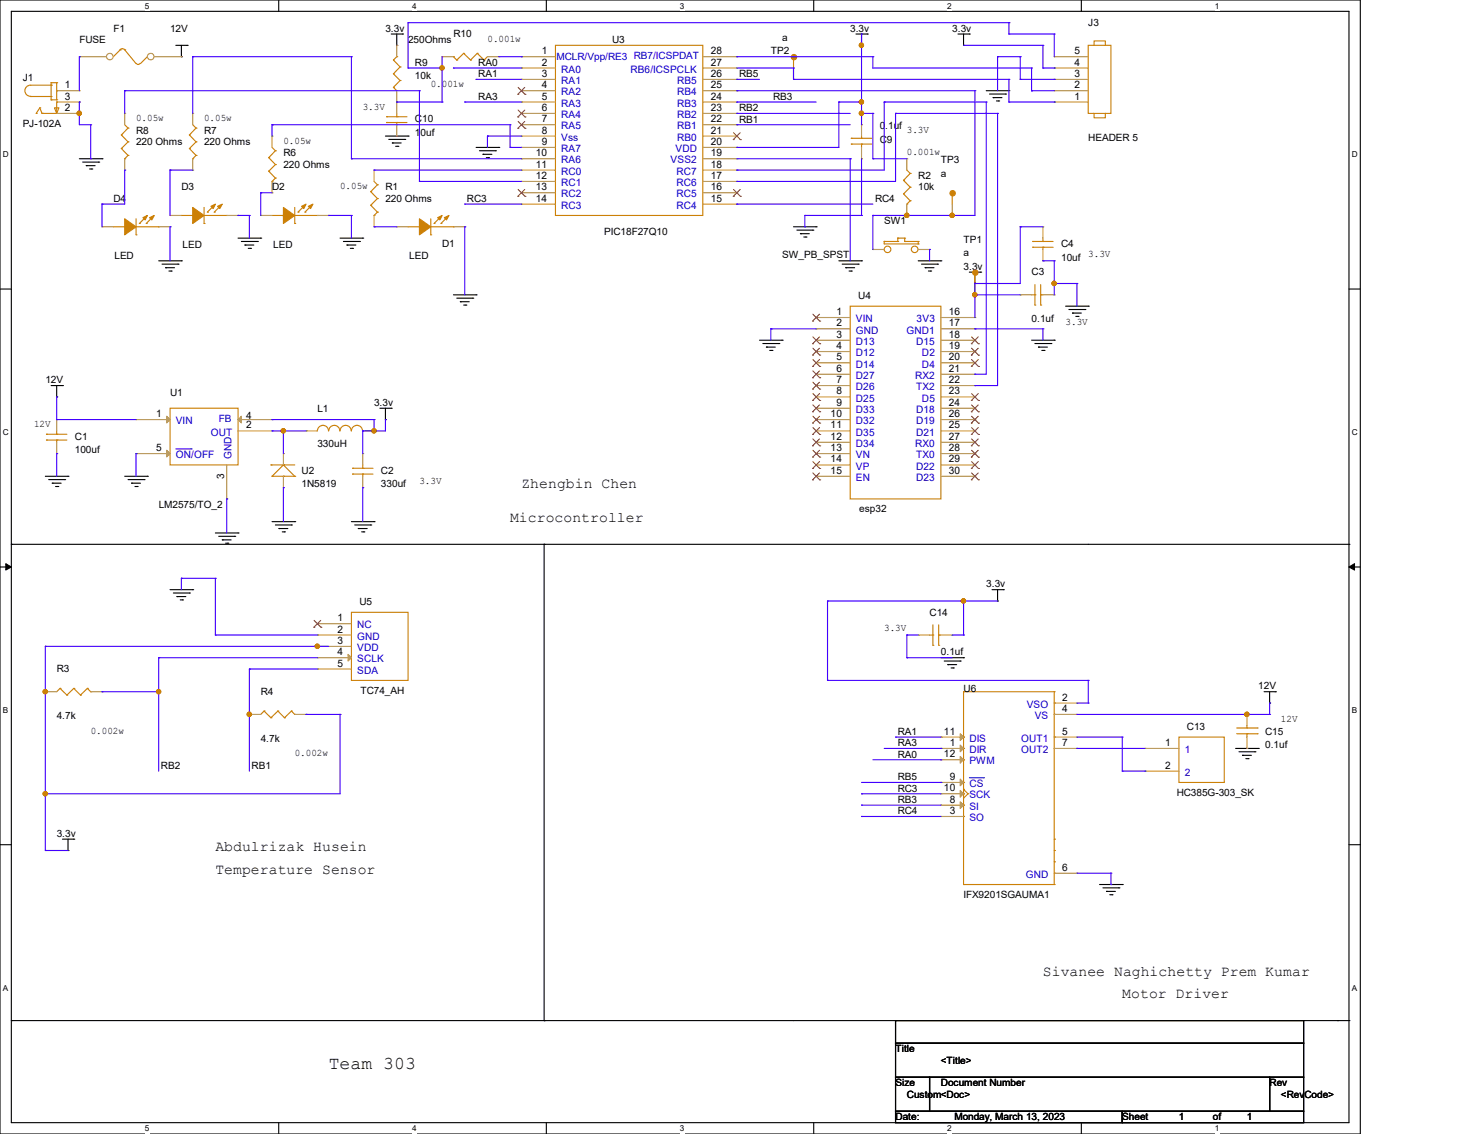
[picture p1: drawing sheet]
<svg xmlns="http://www.w3.org/2000/svg" width="279mm" height="216mm" viewBox="0 0 279 216" stroke-linecap="round" stroke-linejoin="round" font-family="sans-serif">
<path d="M0 0h259.1v215.9h-259.1zM2.2 2.2h254.7v211.5h-254.7z" fill="none" stroke="#000" stroke-width=".21"/>
<g fill="#fff">
<path d="M27.6 .3h.8v1.7h-.8z"/>
<path d="M27.6 214h.8v1.7h-.8z"/>
</g>
<path d="M53.1 0v2.2M53.1 213.7v2.2" fill="none" stroke="#000" stroke-width=".21"/>
<g fill="#fff">
<path d="M78.5 .3h.9v1.7h-.9z"/>
<path d="M78.5 214h.9v1.7h-.9z"/>
</g>
<path d="M104.1 0v2.2M104.1 213.7v2.2" fill="none" stroke="#000" stroke-width=".21"/>
<g fill="#fff">
<path d="M129.5 .3h.8v1.7h-.8z"/>
<path d="M129.5 214h.8v1.7h-.8z"/>
</g>
<path d="M155 0v2.2M155 213.7v2.2" fill="none" stroke="#000" stroke-width=".21"/>
<g fill="#fff">
<path d="M180.4 .3h.9v1.7h-.9z"/>
<path d="M180.4 214h.9v1.7h-.9z"/>
</g>
<path d="M206 0v2.2M206 213.7v2.2" fill="none" stroke="#000" stroke-width=".21"/>
<g fill="#fff">
<path d="M231.4 .3h.8v1.7h-.8z"/>
<path d="M231.4 214h.8v1.7h-.8z"/>
<path d="M.6 28.6h1.1v1.7h-1.1z"/>
<path d="M257.5 28.6h1.1v1.7h-1.1z"/>
<path d="M.6 81.4h1.1v1.8h-1.1z"/>
<path d="M257.5 81.4h1.1v1.8h-1.1z"/>
</g>
<path d="M0 55h2.2M256.9 55h2.2" fill="none" stroke="#000" stroke-width=".21"/>
<g fill="#fff">
<path d="M.6 134.4h1v1.7h-1z"/>
<path d="M257.5 134.4h1v1.7h-1z"/>
</g>
<path d="M0 107.9h2.2M256.9 107.9h2.2" fill="none" stroke="#000" stroke-width=".21"/>
<path d="M1.1 107.3l1.1 .6-1.1 .6zM256.9 107.9l1.1-.6v1.2z" fill="#000" stroke="#000" stroke-width=".19"/>
<g fill="#fff">
<path d="M.6 187.2h.9v1.8h-.9z"/>
<path d="M257.5 187.2h.9v1.8h-.9z"/>
</g>
<g fill="none" stroke="#000" stroke-width=".21">
<path d="M33.5 8.6h2.1M34.5 10.8h.1M34.5 8.6v2.2M35.6 8.6h.1M74.5 6.5h2.2M75.6 8.6h.1M75.6 6.5v2.1M76.7 6.5h.1M163 6.5h2.2M164.1 8.6h.1M164.1 6.5v2.1M165.2 6.5h.1"/>
<path d="M182.5 6.5h2.1M183.5 8.6h.1M183.5 6.5v2.1M184.6 6.5h.1M187.8 17.3h4.4M188.5 17.9h3M189.1 18.6h.1M189.1 18.6h1.7M189.8 19.2h.4M190.2 19.2h.1M191.5 17.9h.1M192.2 17.3h.1"/>
<path d="M15.1 30.2h4.3M15.7 30.9h3.1M16.4 31.5h.1M16.4 31.5h1.7M17.1 32.2h.4M17.5 32.2h.1M18.8 30.9h.1M19.4 30.2h.1M73.4 25.9h4.3M74 26.5h3.1M74.7 27.2h.1M74.7 27.2h1.7"/>
<path d="M75.4 27.9h.4M75.8 27.9h.1M77.1 26.5h.1M77.7 25.9h.1M90.7 28.1h4.3M91.3 28.7h3.1M92 29.4h.1M92 29.4h1.7M92.6 30h.4M93 30h.1M94.4 28.7h.1M95 28.1h.1"/>
<path d="M30.2 49.7h4.3M30.9 50.3h3M31.5 51h.1M31.5 51h1.7M32.2 51.6h.4M32.6 51.6h.1M33.9 50.3h.1M34.5 49.7h.1M45.3 45.3h4.4M46 46h3M46.7 46.7h.1M46.7 46.7h1.6"/>
<path d="M47.3 47.3h.4M47.7 47.3h.1M49 46h.1M49.7 45.3h.1M64.8 45.3h4.3M65.4 46h3.1M66.1 46.7h.1M66.1 46.7h1.7M66.7 47.3h.4M67.1 47.3h.1M68.5 46h.1M69.1 45.3h.1"/>
<path d="M86.4 56.1h4.3M87 56.8h3M87.7 57.4h.1M87.7 57.4h1.7M88.3 58.1h.4M88.7 58.1h.1M90 56.8h.1M90.7 56.1h.1M151.1 43.2h4.3M151.8 43.8h3M152.4 44.5h.1M152.4 44.5h1.7"/>
<path d="M153.1 45.1h.4M153.5 45.1h.1M154.8 43.8h.1M155.4 43.2h.1M159.8 49.7h4.3M160.4 50.3h3M161.1 51h.1M161.1 51h1.7M161.7 51.6h.4M162.1 51.6h.1M163.4 50.3h.1M164.1 49.7h.1"/>
<path d="M174.9 49.7h4.3M175.5 50.3h3.1M176.2 51h.1M176.2 51h1.7M176.8 51.6h.4M177.2 51.6h.1M178.6 50.3h.1M179.2 49.7h.1M184.6 51.8h2.2M185.7 54h.1M185.7 51.8v2.2M186.8 51.8h.1"/>
<path d="M202.9 58.3h4.4M203.6 58.9h3M204.3 59.6h.1M204.3 59.6h1.7M206.6 58.9h.1M207.3 58.3h.1M9.7 73.4h2.2M10.8 75.6h.1M10.8 73.4v2.2M11.9 73.4h.1M72.3 77.7h2.2M73.4 79.9h.1"/>
<path d="M73.4 77.7v2.2M74.5 77.7h.1M144.7 64.8h4.3M145.3 65.4h3M146 66.1h.1M146 66.1h1.7M146.6 66.7h.4M147 66.7h.1M148.3 65.4h.1M149 64.8h.1M196.5 64.8h4.3M197.1 65.4h3.1"/>
<path d="M197.8 66.1h.1M197.8 66.1h1.7M198.4 66.7h.4M198.8 66.7h.1M200.2 65.4h.1M200.8 64.8h.1M204.9 60.2h.4M205.3 60.2h.1M8.6 90.7h4.4M9.3 91.3h3M9.9 92h.1M9.9 92h1.7"/>
<path d="M10.6 92.6h.4M11 92.6h.1M12.3 91.3h.1M13 90.7h.1M23.7 90.7h4.4M24.4 91.3h3M25.1 92h.1M25.1 92h1.7M25.7 92.6h.4M26.1 92.6h.1M27.4 91.3h.1M28.1 90.7h.1"/>
<path d="M51.8 99.3h4.3M52.5 99.9h3M55.5 99.9h.1M56.1 99.3h.1M66.9 99.3h4.3M67.6 99.9h3M70.6 99.9h.1M71.2 99.3h.1M2.2 103.6h.1M2.2 103.6h254.7M32.4 112.3h4.3M33 112.9h3.1"/>
<path d="M33.7 113.6h.1M33.7 113.6h1.7M34.3 114.2h.5M34.8 114.2h.1M36.1 112.9h.1M36.7 112.3h.1M41 101.5h4.3M41.7 102.1h3M42.3 102.8h.1M42.3 102.8h1.7M43 103.4h.4M43.4 103.4h.1"/>
<path d="M44.7 102.1h.1M45.3 101.5h.1M53.1 100.6h.1M53.1 100.6h1.7M53.8 101.3h.4M54.2 101.3h.1M68.2 100.6h.1M68.2 100.6h1.7M68.9 101.3h.4M69.3 101.3h.1M103.6 103.6h.1M103.6 103.6v90.7"/>
<path d="M188.9 112.3h2.2M190 114.4h.1M190 112.3v2.1M191.1 112.3h.1M256.9 103.6h.1M179.2 125.2h4.3M179.8 125.9h3.1M180.5 126.5h.1M180.5 126.5h1.7M181.1 127.2h.5M181.6 127.2h.1M182.9 125.9h.1"/>
<path d="M183.5 125.2h.1M240.7 131.7h2.2M241.8 133.9h.1M241.8 131.7v2.2M242.9 131.7h.1M11.9 159.8h2.2M13 159.8v2.1M14.1 159.8h.1M235.3 142.5h4.3M236 143.1h3M236.6 143.8h.1M236.6 143.8h1.7"/>
<path d="M237.3 144.4h.4M237.7 144.4h.1M239 143.1h.1M239.6 142.5h.1M0 160.8h2.2M13 161.9h.1M209.4 168.4h4.3M210.1 169h3M210.7 169.7h.1M210.7 169.7h1.7M211.4 170.3h.4M211.8 170.3h.1"/>
<path d="M213.1 169h.1M213.7 168.4h.1M256.9 160.8h2.2M2.2 194.3h.1M2.2 194.3h168.4M103.6 194.3h.1M170.6 194.3h77.7v4.3h-77.7zM170.6 198.6h77.7v6.5h-77.7zM170.6 194.3h.1M248.3 194.3h8.6M254.8 194.3h.1M256.9 194.3h.1"/>
<path d="M170.6 205.1h6.4v6.5h-6.4zM170.6 211.6h43.1v2.1h-43.1zM177 205.1h64.8v6.5h-64.8zM213.7 211.6h34.6v2.1h-34.6zM241.8 205.1h6.5v6.5h-6.5z"/>
</g>
<g fill="none" stroke="#cc8006" stroke-width=".21">
<path d="M22.9 9.5a.6 .6 0 0 1 .9 0M22.9 9.5h.1M22.9 9.5l-1.3 1.3M23.7 9.5h.1M23.7 9.5l2.2 2.6M26.7 12.1l-.4 .2-.3-.2M28.1 10.8h.1M28.1 10.8l-1.3 1.3M86.4 10.8h.1M86.4 10.8l.6 .6M87 11.4h.1M88.3 10.2h.1"/>
<path d="M88.3 10.2l1.3 1.2M88.3 10.2l-1.3 1.2M89.6 11.4h.1M90.9 10.2h.1M90.9 10.2l1.3 1.2M90.9 10.2l-1.3 1.2M92.2 11.4h.1M92.8 10.8l-.6 .6M105.8 8.6h28.1v32.4h-28.1zM151.1 10.8h.1M151.1 10.8v2.2M207.3 8.6h4.3v13h-4.3z"/>
<path d="M208.4 8.6v-.8h2.1v.8M38.9 39.5v3M40.8 39.1l-1.3 1.3M42.1 39.1l-1.3 1.3M51.2 30h.1M51.2 32.6h.1M51.2 30l1.3 1.3M51.2 32.6l1.3 1.3M51.8 34.5h.1M51.8 28.1l.7 .6M52.5 28.7h.1M52.5 31.3h.1"/>
<path d="M52.5 33.9h.1M52.5 28.7l-1.3 1.3M52.5 31.3l-1.3 1.3M52.5 33.9l-.7 .6M56.1 39.5v3M58.1 39.1l-1.3 1.3M59.4 39.1l-1.3 1.3M70.6 36.5h.1M70.6 39.1h.1M70.6 36.5l1.3 1.3M70.6 39.1l1.3 1.3M71.2 34.5l.7 .7"/>
<path d="M71.9 35.2h.1M71.9 37.8h.1M71.9 35.2l-1.3 1.3M71.9 37.8l-1.3 1.3M73.6 22.2h.1M73.6 23.3h.1M73.6 22.2h3.9M73.6 23.3h3.9M75.6 23.3h.1M75.6 22.2h.1M75.6 21.6v.6M75.6 23.3v.4"/>
<path d="M162.1 27.4h.1M162.1 26.3h.1M162.1 27.4h3.9M162.1 26.3h3.9M164.1 26.3h.1M164.1 27.4h.1M164.1 25.9v.4M164.1 27.4v.7M172.1 34.3h.1M172.1 36.9h.1M172.1 34.3l1.3 1.3M172.1 36.9l1.3 1.3"/>
<path d="M172.7 38.9h.1M172.7 32.4l.7 .6M173.4 33h.1M173.4 35.6h.1M173.4 38.2h.1M173.4 33l-1.3 1.3M173.4 35.6l-1.3 1.3M173.4 38.2l-.7 .7M181.4 36.7h.1M181.4 36.7v2.2M208.4 21.6v.8h2.1v-.8M21.6 43.2h2.1"/>
<path d="M23.7 43.2h.1M25.9 44.7h.1M25.9 43.2h4.3M25.9 41.7v3M26.5 42.5h.1M27.9 42.5h.1M27.9 41.2l-1.4 1.3M29.2 41.2l-1.3 1.3M30.2 43.2h.1M34.5 41h2.2M36.7 41h.1M38.9 42.5h.1"/>
<path d="M38.9 41h4.3M39.5 40.4h.1M40.8 40.4h.1M43.2 41h.1M51.8 41h2.2M54 41h.1M56.1 42.5h.1M56.1 41h4.4M56.8 40.4h.1M58.1 40.4h.1M60.5 41h.1M71.2 41h.1"/>
<path d="M71.9 40.4h.1M71.9 40.4l-.7 .6M77.7 43.2h2.2M79.9 43.2h.1M82 44.7h.1M82 41.7v3M82 43.2h4.4M82.7 42.5h.1M84 42.5h.1M84 41.2l-1.3 1.3M85.3 41.2l-1.3 1.3M86.4 43.2h.1"/>
<path d="M161.9 58.3h17.3v36.7h-17.3zM168.4 46h.1M168.4 46h2.6M168.4 46v.4h6.5M171 45.3h.1M171 46h.1M171 45.3h1.3M171 45.3v.7M172.3 46h.1M172.3 45.3h.1M172.3 46h2.6M172.3 45.3v.7"/>
<path d="M174.9 46.4h.1M174.9 46h.1M174.9 46v.4M185.7 51.8h.1M185.7 51.8v2.2M196.5 56.1h.6M196.7 46h.1M196.7 47.1h.1M196.7 46h3.9M196.7 47.1h3.9M197.1 58.1h.1M197.1 56.1h.1"/>
<path d="M197.1 54.2v3.9M198.2 56.1h.1M198.2 58.1h.1M198.2 56.1h.4M198.2 54.2v3.9M198.6 47.1h.1M198.6 46h.1M198.6 45.3v.7M198.6 47.1v.4M32.4 77.7h12.9v10.8h-12.9zM8.8 82.7h.1M8.8 83.8h.1"/>
<path d="M8.8 82.7h3.9M8.8 83.8h3.9M10.8 83.8h.1M10.8 82.7h.1M10.8 82v.7M10.8 83.8v.4M51.6 88.5h.1M51.6 88.5h4.5M51.8 90.7h.1M51.8 90.7h4.3M54 88.5h.1M54 90.7h.1"/>
<path d="M54 88.5l-2.2 2.2M54 88.5l2.1 2.2M56.1 90.7h.1M60.5 82a1.06 1.06 0 0 1 1-1 1.06 1.06 0 0 1 1.1 1M62.6 82a1.06 1.06 0 0 1 1.1-1 1.06 1.06 0 0 1 1 1M64.8 82a1.06 1.06 0 0 1 1-1 1.06 1.06 0 0 1 1.1 1M66.9 82a1.06 1.06 0 0 1 1.1-1 1.06 1.06 0 0 1 1 1M67.1 89.2h.1M67.1 90.3h.1M67.1 89.2h3.9M67.1 90.3h3.9M69.1 90.3h.1"/>
<path d="M69.1 89.2h.1M69.1 88.5v.7M69.1 90.3v.4M66.9 116.6h10.8v12.9h-10.8zM177.7 119v3.9M178.8 119v3.9M11.4 131.1h.1M11.4 131.1l-.6 .6M11.4 131.1l1.3 1.2M12.7 132.3h.1M14.1 131.1h.1M14.1 131.1l-1.4 1.2"/>
<path d="M14.1 131.1l1.2 1.2M15.3 132.3h.1M16.6 131.1h.1M16.6 131.1l-1.3 1.2M16.6 131.1l.7 .6M17.3 131.7h.1M50.3 135.4h.1M50.3 135.4l-.6 .6M50.3 135.4l1.3 1.3M51.6 136.7h.1M52.9 135.4h.1M52.9 135.4l-1.3 1.3"/>
<path d="M52.9 135.4l1.3 1.3M54.2 136.7h.1M55.5 135.4h.1M55.5 135.4l-1.3 1.3M55.5 135.4l.6 .6M56.1 136h.1M177 120.9h.7M177.7 122.9h.1M177.7 120.9h.1M178.8 120.9h.1M178.8 122.9h.1M178.8 120.9h.4"/>
<path d="M183.5 131.7h.1M183.5 131.7h17.3M183.5 131.7v36.7M200.8 131.7h.1M200.8 133.9h.1M200.8 136h.1M200.8 131.7v36.7M235.5 139.7h3.9M235.5 138.6h3.9M237.5 138.6h.1M237.5 139.7h.1M237.5 138.2v.4"/>
<path d="M237.5 139.7v.6M239.4 139.7h.1M239.4 138.6h.1M183.5 142.5h.1M183.5 155.4h.1M183.5 153.3h.1M183.5 149h.1M183.5 150.3h.1M183.5 151.1h.1M183.5 140.3h.1M183.5 144.7h.1M183.5 150.3l.9 .8"/>
<path d="M184.4 151.1h.1M184.4 151.1l-.9 .9M200.8 140.3h.1M200.8 142.5h.1M200.8 159.8h.1M183.5 168.4h.1M183.5 168.4h17.3M200.8 168.4h.1M200.8 166.2h.1M200.8 161.9h.1M200.8 164.1h.1"/>
<circle cx="169" cy="47.5" r=".63"/>
<circle cx="174.2" cy="47.5" r=".63"/>
</g>
<g fill="none" stroke="#a84" stroke-width=".21">
<path d="M75.6 19.4h.1M75.6 19.4v2.2M84.2 10.8h.1M84.2 10.8h2.2M92.8 10.8h2.2M95 10.8h.1M99.3 10.8h.1M99.3 13h.1M99.3 15.1h.1M99.3 17.3h.1M99.3 19.4h.1M99.3 19.4h6.5"/>
<path d="M99.3 17.3h6.5M99.3 15.1h6.5M99.3 13h6.5M99.3 10.8h6.5M133.9 19.4h6.4M133.9 17.3h6.4M133.9 15.1h6.4M133.9 13h6.4M133.9 10.8h6.4M140.3 19.4h.1M140.3 17.3h.1M140.3 15.1h.1"/>
<path d="M140.3 13h.1M140.3 10.8h.1M151.1 15.1h.1M151.1 13v2.1M200.8 19.4h.1M200.8 17.3h.1M200.8 15.1h.1M200.8 13h.1M200.8 10.8h.1M200.8 19.4h6.5M200.8 17.3h6.5M200.8 15.1h6.5"/>
<path d="M200.8 13h6.5M200.8 10.8h6.5M51.8 25.9h.1M51.8 36.7h.1M51.8 25.9v2.2M51.8 34.5v2.2M71.2 32.4h.1M71.2 32.4v2.1M75.6 25.9h.1M75.6 23.7v2.2M99.3 21.6h.1M99.3 23.7h.1"/>
<path d="M99.3 25.9h.1M99.3 28.1h.1M99.3 30.2h.1M99.3 32.4h.1M99.3 34.5h.1M99.3 36.7h.1M99.3 38.9h.1M99.3 21.6h6.5M99.3 23.7h6.5M99.3 25.9h6.5M99.3 28.1h6.5M99.3 30.2h6.5"/>
<path d="M99.3 32.4h6.5M99.3 34.5h6.5M99.3 36.7h6.5M99.3 38.9h6.5M133.9 21.6h6.4M133.9 23.7h6.4M133.9 25.9h6.4M133.9 28.1h6.4M133.9 30.2h6.4M133.9 32.4h6.4M133.9 34.5h6.4M133.9 36.7h6.4"/>
<path d="M133.9 38.9h6.4M140.3 38.9h.1M140.3 36.7h.1M140.3 34.5h.1M140.3 32.4h.1M140.3 30.2h.1M140.3 28.1h.1M140.3 25.9h.1M140.3 23.7h.1M140.3 21.6h.1M164.1 23.7h.1M164.1 30.2h.1"/>
<path d="M164.1 23.7v2.2M164.1 28.1v2.1M172.7 30.2h.1M172.7 30.2v2.2M172.7 38.9v2.1M181.4 38.9v2.1M19.4 43.2h.1M19.4 43.2h2.2M30.2 43.2h2.2M32.4 43.2h.1M32.4 41h.1M32.4 41h2.1"/>
<path d="M43.2 41h2.1M45.3 41h.1M49.7 41h.1M49.7 41h2.1M60.5 41h2.1M62.6 41h.1M71.2 43.2h.1M71.2 41v2.2M75.6 43.2h.1M75.6 43.2h2.1M86.4 43.2h2.1M88.5 43.2h.1"/>
<path d="M166.2 47.5h.1M166.2 47.5h2.2M172.7 41h.1M174.9 47.5h2.1M177 47.5h.1M181.4 41h.1M185.7 56.1h.1M185.7 54v2.1M194.3 56.1h.1M194.3 56.1h2.2M198.6 49.7h.1M198.6 43.2h.1"/>
<path d="M198.6 56.1h2.2M198.6 43.2v2.1M198.6 47.5v2.2M200.8 56.1h.1M10.8 79.9h.1M10.8 79.9v2.1M25.9 79.9h.1M25.9 79.9h6.5M45.3 79.9h6.5M51.8 79.9h.1M155.4 60.5h.1M155.4 62.6h.1"/>
<path d="M155.4 64.8h.1M155.4 69.1h.1M155.4 66.9h.1M155.4 71.2h.1M155.4 73.4h.1M155.4 75.6h.1M155.4 77.7h.1M155.4 79.9h.1M155.4 79.9h6.5M155.4 60.5h6.5M155.4 62.6h6.5M155.4 64.8h6.5"/>
<path d="M155.4 69.1h6.5M155.4 66.9h6.5M155.4 71.2h6.5M155.4 73.4h6.5M155.4 75.6h6.5M155.4 77.7h6.5M179.2 79.9h6.5M179.2 60.5h6.5M179.2 62.6h6.5M179.2 64.8h6.5M179.2 69.1h6.5M179.2 66.9h6.5"/>
<path d="M179.2 71.2h6.5M179.2 73.4h6.5M179.2 75.6h6.5M179.2 77.7h6.5M185.7 60.5h.1M185.7 62.6h.1M185.7 64.8h.1M185.7 66.9h.1M185.7 69.1h.1M185.7 71.2h.1M185.7 73.4h.1M185.7 75.6h.1"/>
<path d="M185.7 77.7h.1M185.7 79.9h.1M10.8 86.4h.1M10.8 84.2v2.2M25.9 86.4h.1M25.9 86.4h6.5M43.2 95h.1M43.2 88.5v6.5M45.3 82h6.5M51.8 82h.1M54 92.8h.1M54 86.4h.1"/>
<path d="M54 86.4v2.1M54 90.7v2.1M58.3 82h.1M58.3 82h2.2M69.1 92.8h.1M69.1 86.4h.1M69.1 82h2.1M69.1 86.4v2.1M69.1 90.7v2.1M71.2 82h.1M155.4 82h.1M155.4 84.2h.1"/>
<path d="M155.4 86.4h.1M155.4 88.5h.1M155.4 90.7h.1M155.4 82h6.5M155.4 86.4h6.5M155.4 84.2h6.5M155.4 88.5h6.5M155.4 90.7h6.5M179.2 82h6.5M179.2 86.4h6.5M179.2 84.2h6.5M179.2 88.5h6.5"/>
<path d="M179.2 90.7h6.5M185.7 82h.1M185.7 84.2h.1M185.7 86.4h.1M185.7 88.5h.1M185.7 90.7h.1M60.5 118.7h.1M60.5 118.7h6.4M8.6 131.7h.1M8.6 131.7h2.2M17.3 131.7h2.1M19.4 131.7h.1"/>
<path d="M47.5 136h.1M47.5 136h2.2M56.1 136h2.2M58.3 136h.1M60.5 120.9h.1M60.5 123.1h.1M60.5 125.2h.1M60.5 127.4h.1M60.5 120.9h6.4M60.5 123.1h6.4M60.5 125.2h6.4M60.5 127.4h6.4"/>
<path d="M174.9 120.9h.1M174.9 120.9h2.1M179.2 120.9h2.2M181.4 120.9h.1M200.8 133.9h4.3M200.8 136h4.3M205.1 133.9h.1M205.1 136h.1M237.5 136h.1M237.5 136v2.2M179.2 142.5h.1M179.2 155.4h.1"/>
<path d="M179.2 153.3h.1M179.2 149h.1M179.2 151.1h.1M179.2 140.3h.1M179.2 144.7h.1M179.2 142.5h4.3M179.2 155.4h4.3M179.2 140.3h4.3M179.2 153.3h4.3M179.2 149h4.3M179.2 151.1h4.3M179.2 144.7h4.3"/>
<path d="M200.8 142.5h4.3M200.8 140.3h4.3M205.1 140.3h.1M205.1 142.5h.1M237.5 142.5h.1M237.5 140.3v2.2M200.8 166.2h4.3M205.1 166.2h.1"/>
</g>
<g fill="#cc8006" stroke="#cc8006" stroke-width=".21">
<path d="M79.9 41.7l2.1 1.5-2.1 1.5z" fill-rule="evenodd"/>
<path d="M84.6 41.4l.9-.4-.5 .9z" fill-rule="evenodd"/>
<path d="M83.4 41.4l.8-.4-.4 .9z" fill-rule="evenodd"/>
<path d="M23.7 41.7l2.2 1.5-2.2 1.5z" fill-rule="evenodd"/>
<path d="M28.5 41.4l.9-.4-.5 .9z" fill-rule="evenodd"/>
<path d="M27.2 41.4l.9-.4-.5 .9z" fill-rule="evenodd"/>
<path d="M54 39.5l2.1 1.5-2.1 1.5z" fill-rule="evenodd"/>
<path d="M58.7 39.3l.9-.4-.5 .8z" fill-rule="evenodd"/>
<path d="M57.4 39.3l.9-.4-.4 .8z" fill-rule="evenodd"/>
<path d="M36.7 39.5l2.2 1.5-2.2 1.5z" fill-rule="evenodd"/>
<path d="M41.4 39.3l.9-.4-.4 .8z" fill-rule="evenodd"/>
<path d="M40.2 39.3l.8-.4-.4 .8z" fill-rule="evenodd"/>
<circle cx="151.2" cy="10.9" r=".51"/>
<circle cx="185.8" cy="51.9" r=".51"/>
<circle cx="181.4" cy="36.8" r=".51"/>
</g>
<g fill="#a84" stroke="#a84" stroke-width=".21">
<path d="M182.9 141.9l.6 .6-.6 .6z"/>
<path d="M182.9 152.7l.6 .6-.6 .6z"/>
<path d="M182.9 148.3l.6 .7-.6 .6z"/>
<path d="M182.9 150.5l.6 .6-.6 .7z"/>
<path d="M182.9 139.7l.6 .6-.6 .7z"/>
<path d="M182.9 144l.6 .7-.6 .6z"/>
<path d="M31.7 79.2l.7 .7-.7 .6z"/>
<path d="M46 79.2v1.3l-.7-.6z"/>
<path d="M31.7 85.7l.7 .7-.7 .6z"/>
<path d="M66.3 124.6l.6 .6-.6 .7z"/>
</g>
<path d="M33.5 85.5h2.9M36.4 85.5h.1M184.6 148.1h2.7M187.3 148.1h.1" fill="none" stroke="#00c" stroke-width=".19"/>
<g fill="none" stroke="#804000" stroke-width=".19">
<path d="M98.6 17.9h.1M98.7 16.6l1.3 1.3M99.9 16.6l-1.3 1.3M100 17.9h.1M98.6 22.3h.1M98.6 24.4h.1M98.6 37.4h.1M98.7 21l1.3 1.3M98.7 23.1l1.3 1.3M98.7 36.1l1.3 1.3M99.9 21l-1.3 1.3M99.9 23.1l-1.3 1.3"/>
<path d="M99.9 36.1l-1.3 1.3M100 22.3h.1M100 24.4h.1M100 37.4h.1M139.7 37.4h.1M139.7 26.6h.1M139.7 36.1l1.3 1.3M139.7 25.3l1.3 1.3M141 36.1l-1.3 1.3M141 25.3l-1.3 1.3M141 37.4h.1M141 26.6h.1"/>
<path d="M154.8 59.8l1.3 1.3M156.1 59.8l-1.3 1.3M154.8 61.1h.1M154.8 65.4h.1M154.8 69.8h.1M154.8 67.6h.1M154.8 71.9h.1M154.8 74.1h.1M154.8 76.2h.1M154.8 78.4h.1M154.8 64.1l1.3 1.3M154.8 68.5l1.3 1.3"/>
<path d="M154.8 66.3l1.3 1.3M154.8 70.6l1.3 1.3M154.8 72.8l1.3 1.3M154.8 74.9l1.3 1.3M154.8 77.1l1.3 1.3M154.8 79.2l1.3 1.4M156.1 64.1l-1.3 1.3M156.1 68.5l-1.3 1.3M156.1 66.3l-1.3 1.3M156.1 70.6l-1.3 1.3M156.1 72.8l-1.3 1.3M156.1 74.9l-1.3 1.3"/>
<path d="M156.1 77.1l-1.3 1.3M156.1 79.2l-1.3 1.4M156.1 61.1h.1M156.1 65.4h.1M156.1 69.8h.1M156.1 67.6h.1M156.1 71.9h.1M156.1 74.1h.1M156.1 76.2h.1M156.1 78.4h.1M185 65.4h.1M185 67.6h.1"/>
<path d="M185 69.8h.1M185 76.2h.1M185 78.4h.1M185 64.1l1.4 1.3M185 66.3l1.4 1.3M185 68.5l1.4 1.3M185 74.9l1.4 1.3M185 77.1l1.4 1.3M185 79.2l1.4 1.4M186.3 64.1l-1.3 1.3M186.3 66.3l-1.3 1.3M186.3 68.5l-1.3 1.3"/>
<path d="M186.3 74.9l-1.3 1.3M186.3 77.1l-1.3 1.3M186.3 79.2l-1.3 1.4M186.4 65.4h.1M186.4 67.6h.1M186.4 69.8h.1M186.4 76.2h.1M186.4 78.4h.1M154.8 80.6h.1M154.8 82.7h.1M154.8 84.9h.1M154.8 87h.1"/>
<path d="M154.8 89.2h.1M154.8 91.4h.1M154.8 81.4l1.3 1.3M154.8 83.6l1.3 1.3M154.8 85.7l1.3 1.3M154.8 87.9l1.3 1.3M154.8 90l1.3 1.4M156.1 81.4l-1.3 1.3M156.1 83.6l-1.3 1.3M156.1 85.7l-1.3 1.3M156.1 87.9l-1.3 1.3M156.1 90l-1.3 1.4"/>
<path d="M156.1 80.6h.1M156.1 82.7h.1M156.1 84.9h.1M156.1 87h.1M156.1 89.2h.1M156.1 91.4h.1M185 82.7h.1M185 80.6h.1M185 84.9h.1M185 87h.1M185 89.2h.1M185 91.4h.1"/>
<path d="M185 81.4l1.4 1.3M185 83.6l1.4 1.3M185 85.7l1.4 1.3M185 87.9l1.4 1.3M185 90l1.4 1.4M186.3 81.4l-1.3 1.3M186.3 83.6l-1.3 1.3M186.3 85.7l-1.3 1.3M186.3 87.9l-1.3 1.3M186.3 90l-1.3 1.4M186.4 82.7h.1M186.4 80.6h.1"/>
<path d="M186.4 84.9h.1M186.4 87h.1M186.4 89.2h.1M186.4 91.4h.1M59.8 119.4h.1M59.8 118.1l1.3 1.3M61.1 118.1l-1.3 1.3M61.1 119.4h.1"/>
</g>
<circle cx="20.9" cy="10.8" r=".63" fill="#fff" stroke="#a84" stroke-width=".21"/>
<path d="M15.1 10.8h.1M15.1 10.8h5.2" fill="none" stroke="#a84" stroke-width=".21"/>
<circle cx="28.7" cy="10.8" r=".63" fill="#fff" stroke="#a84" stroke-width=".21"/>
<g fill="none" stroke="#a84" stroke-width=".21">
<path d="M10.8 17.3h4.3M10.8 19.4h4.3M15.1 17.3h.1M15.1 19.4h.1M29.4 10.8h5.1M34.5 10.8h.1M75.6 19.4h.1M75.6 8.6h.1M75.6 8.6v2.2M75.6 17.3v2.1M10.8 21.6h4.3M15.1 21.6h.1"/>
<path d="M23.7 21.6h.1M23.7 32.4h.1M23.7 21.6v2.1M23.7 30.2v2.2M36.7 21.6h.1M36.7 32.4h.1M36.7 21.6v2.1M36.7 30.2v2.2M218.1 142.5h.1M218.1 146.8h.1M218.1 142.5h6.4M218.1 146.8h6.4"/>
</g>
<g fill="none" stroke="#cc8006" stroke-width=".21">
<path d="M5.8 18.4h.1M5.8 18.4h3.9M9.7 16.2h-3.9a1.06 1.06 0 0 0-1.1 1.1 1.06 1.06 0 0 0 1.1 1M9.7 16.2h.1M9.7 18.4h.1M9.7 19h.1M9.7 15.7h.1M9.7 15.7v3.3M9.7 19h1.1M9.7 15.7h1.1M10.8 19h.1M10.8 15.7h.1"/>
<path d="M10.8 17.3h.1M10.8 19.4h.1M10.8 15.7v3.3M10.8 19.4v2.2M74.9 16.6h.1M74.9 14.1h.1M74.9 11.4h.1M74.9 16.6l.7 .7M74.9 14.1l1.3 1.2M74.9 11.4l1.3 1.3M75.6 10.8h.1M75.6 10.8l-.7 .6"/>
<path d="M76.2 15.3h.1M76.2 12.7h.1M76.2 15.3l-1.3 1.3M76.2 12.7l-1.3 1.4M6.9 21.6h.1M7.6 20.5h.1M7.6 20.5l.4 1.1M7.6 20.5l-.7 1.1M8 21.6h.1M8 21.6h2.8M10.4 20.5h.8l-.4 1.1zM10.8 21.6h.1"/>
<path d="M23.1 25.7h.1M23.1 28.3h.1M23.1 25.7l1.3 1.3M23.1 28.3l1.3 1.3M23.7 30.2h.1M23.7 23.7l.7 .7M24.4 24.4h.1M24.4 27h.1M24.4 29.6h.1M24.4 24.4l-1.3 1.3M24.4 27l-1.3 1.3M24.4 29.6l-.7 .6"/>
<path d="M36.1 25.7h.1M36.1 28.3h.1M36.1 25.7l1.2 1.3M36.1 28.3l1.2 1.3M36.7 30.2h.1M36.7 23.7l.6 .7M37.3 24.4h.1M37.3 27h.1M37.3 29.6h.1M37.3 24.4l-1.2 1.3M37.3 27l-1.2 1.3M37.3 29.6l-.6 .6"/>
<path d="M224.5 140.3h8.7v8.7h-8.7z"/>
</g>
<g fill="none" stroke="#4200ff" stroke-width=".21">
<path d="M15.1 19.4h.1M15.1 10.8h.1M15.1 10.8v6.5M15.1 19.4v4.3h2.2M23.7 17.3h.1M23.7 17.3h56.2M23.7 17.3v4.3M36.7 10.8h.1M36.7 10.8v10.8M36.7 10.8h30.2M66.9 10.8h.1M66.9 10.8v19.4"/>
<path d="M75.6 19.4h.1M75.6 19.4h8.6M77.7 13h.1M77.7 4.3h.1M77.7 4.3h114.5M77.7 13h6.5M77.7 4.3v8.7M79.9 17.3h.1M79.9 17.3v17.2M84.2 13h.1M84.2 19.4h.1M84.2 10.8v8.6"/>
<path d="M86.4 13h.1M86.4 13h12.9M88.5 19.4h.1M88.5 19.4h10.8M90.7 15.1h.1M90.7 15.1h8.6M95 10.8h4.3M99.3 10.8h.1M140.3 10.8h.1M140.3 17.3h.1M140.3 19.4h.1M140.3 15.1h.1"/>
<path d="M140.3 10.8h25.9M140.3 13h10.8M140.3 17.3h45.4M140.3 19.4h15.1M140.3 15.1h4.4M151.1 13h.1M151.1 15.1h.1M151.1 15.1h41.1M151.1 13v2.1M159.8 19.4h.1M159.8 19.4h4.3M159.8 19.4v8.7h-19.5"/>
<path d="M164.1 6.5h.1M164.1 8.6h.1M164.1 19.4h.1M164.1 6.5v17.2M166.2 10.8h.1M166.2 10.8v2.2h30.3M168.4 19.4h.1M168.4 19.4h19.4M168.4 19.4v13h-28.1M183.5 8.6h15.1M185.7 17.3h.1M185.7 17.3v23.7h-19.5"/>
<path d="M187.8 19.4h.1M187.8 19.4v51.8h-2.1M190 10.8h.1M190 10.8h4.3M190 10.8v6.5M192.2 4.3h.1M192.2 15.1h.1M192.2 6.5h.1M192.2 19.4h.1M192.2 4.3v2.2M192.2 15.1v4.3M192.2 19.4h8.6"/>
<path d="M192.2 6.5h8.6M194.3 10.8h.1M194.3 15.1h.1M194.3 10.8v4.3M194.3 15.1h6.5M196.5 13h.1M196.5 17.3h.1M196.5 17.3h4.3M196.5 13v4.3M198.6 8.6h.1M198.6 13h.1M198.6 13h2.2"/>
<path d="M198.6 8.6v4.4M200.8 6.5h.1M200.8 13h.1M200.8 15.1h.1M200.8 19.4h.1M200.8 6.5v4.3M15.1 21.6h.1M17.3 23.7h.1M17.3 30.2h.1M17.3 23.7v6.5M19.4 38.9h.1M19.4 38.9v4.3"/>
<path d="M23.7 32.4h.1M23.7 32.4v6.5h-4.3M32.4 32.4h.1M32.4 32.4h4.3M32.4 32.4v8.6M49.7 36.7h.1M49.7 36.7v4.3M49.7 36.7h2.1M51.8 23.7h.1M51.8 23.7v2.2M51.8 23.7h45.4M66.9 30.2h.1"/>
<path d="M66.9 30.2h32.4M71.2 32.4h.1M71.2 32.4h28.1M79.9 34.5h.1M79.9 34.5h19.4M88.5 38.9h.1M88.5 38.9h10.8M92.8 25.9h.1M92.8 25.9h6.5M92.8 25.9v2.2M97.2 23.7h.1M97.2 28.1h.1"/>
<path d="M97.2 23.7v4.4M97.2 28.1h2.1M140.3 21.6h.1M140.3 23.7h.1M140.3 28.1h.1M140.3 32.4h.1M140.3 34.5h.1M140.3 38.9h.1M140.3 21.6h21.6M140.3 23.7h21.6M140.3 30.2h21.6M140.3 38.9h25.9"/>
<path d="M161.9 30.2h.1M161.9 30.2v19.5M164.1 21.6h.1M164.1 30.2v10.8M164.1 21.6h2.1M166.2 21.6h.1M166.2 30.2h.1M166.2 21.6v8.6M166.2 30.2h6.5M170.6 21.6h.1M170.6 21.6h19.4M170.6 21.6v12.9h-30.3"/>
<path d="M190 21.6h.1M190 21.6v51.8h-4.3M32.4 43.2h.1M32.4 43.2v6.5M45.3 41h.1M45.3 41h2.2M47.5 41h.1M47.5 41v4.3M62.6 41h.1M62.6 41h4.3M66.9 41h.1M66.9 41v4.3"/>
<path d="M71.2 43.2h.1M71.2 43.2h4.4M88.5 43.2h.1M88.5 43.2v12.9M153.3 41h.1M153.3 43.2h.1M153.3 41h10.8M153.3 41v2.2M164.1 41h.1M166.2 41h.1M166.2 41v6.5M172.7 41h.1"/>
<path d="M177 47.5h.1M177 47.5v2.2M181.4 41h.1M185.7 54h.1M185.7 56.1h.1M185.7 54v6.5M185.7 56.1h8.6M194.3 43.2h.1M194.3 43.2h4.3M194.3 43.2v10.8h-8.6M198.6 49.7h.1M198.6 49.7h2.2"/>
<path d="M200.8 49.7h.1M200.8 54h.1M200.8 49.7v6.4M200.8 54h4.3M205.1 54h.1M205.1 54v4.3M10.8 75.6h.1M10.8 79.9h.1M10.8 75.6v4.3M10.8 79.9h15.1M51.8 79.9h.1M51.8 79.9h19.4"/>
<path d="M71.2 79.9h.1M71.2 79.9v2.1M73.4 79.9h.1M73.4 79.9v2.1h-4.3M146.8 62.6h.1M146.8 62.6h8.6M146.8 62.6v2.2M185.7 62.6h.1M185.7 71.2h.1M185.7 73.4h.1M185.7 62.6h12.9M198.6 62.6h.1"/>
<path d="M198.6 62.6v2.2M10.8 86.4h.1M10.8 86.4v4.3M25.9 86.4h.1M25.9 86.4v4.3M43.2 95h.1M43.2 95v6.5M51.8 82h.1M51.8 82h6.5M54 82h.1M54 92.8h.1M54 82v4.4"/>
<path d="M54 92.8v6.5M69.1 82h.1M69.1 92.8h.1M69.1 82v4.4M69.1 92.8v6.5M71.2 82h.1M34.5 110.1h.1M34.5 110.1v2.2M34.5 110.1h6.5M41 110.1h.1M41 110.1v10.8M157.6 114.4h.1"/>
<path d="M157.6 114.4v15.1M157.6 114.4h32.4M183.5 114.4h.1M183.5 114.4v6.5M8.6 123.1h.1M8.6 131.7h.1M8.6 123.1v38.8M8.6 123.1h54M19.4 131.7h.1M19.4 131.7h10.8M30.2 125.2h.1M30.2 131.7h.1"/>
<path d="M30.2 125.2h30.3M30.2 125.2v21.6M41 120.9h.1M41 120.9h19.5M47.5 127.4h.1M47.5 136h.1M47.5 127.4v19.4M47.5 127.4h13M58.3 136h.1M58.3 136h6.5M60.5 123.1h.1M64.8 136h.1"/>
<path d="M64.8 136v15.1h-56.2M157.6 129.5h.1M157.6 129.5h49.7M172.7 120.9h.1M172.7 125.2h.1M172.7 120.9h2.2M172.7 125.2h8.7M172.7 120.9v4.3M181.4 120.9h2.1M183.5 120.9h.1M205.1 136h36.7M205.1 133.9h2.2"/>
<path d="M207.3 129.5h.1M207.3 133.9h.1M207.3 129.5v4.4M237.5 136h.1M241.8 133.9h.1M241.8 136h.1M241.8 133.9v2.1M8.6 151.1h.1M164.1 151.1h.1M164.1 153.3h.1M164.1 155.4h.1M164.1 151.1h15.1"/>
<path d="M164.1 149h15.1M164.1 153.3h15.1M164.1 155.4h15.1M166.2 144.7h13M168.4 142.5h10.8M170.6 140.3h.1M170.6 140.3h8.6M179.2 142.5h.1M179.2 144.7h.1M179.2 149h.1M205.1 142.5h.1M205.1 140.3h8.6"/>
<path d="M205.1 142.5h13M213.7 140.3h.1M213.7 146.8h.1M213.7 140.3v6.5M213.7 146.8h4.4M218.1 146.8h.1M8.6 161.9h.1M8.6 161.9h4.4M205.1 166.2h6.5M211.6 166.2h.1M211.6 168.4h.1M211.6 166.2v2.2"/>
</g>
<g fill="#f00" stroke="#f00" stroke-width=".21">
<circle cx="164.1" cy="8.6" r=".4"/>
<circle cx="84.2" cy="12.9" r=".4"/>
<circle cx="15.1" cy="21.6" r=".4"/>
<circle cx="164.1" cy="19.4" r=".4"/>
<circle cx="164.1" cy="21.6" r=".4"/>
<circle cx="172.7" cy="41" r=".4"/>
<circle cx="181.3" cy="41" r=".4"/>
<circle cx="185.7" cy="56.1" r=".4"/>
<circle cx="200.8" cy="54" r=".4"/>
<circle cx="71.2" cy="82" r=".4"/>
<circle cx="54" cy="82" r=".4"/>
<circle cx="60.4" cy="123" r=".4"/>
<circle cx="8.6" cy="151.1" r=".4"/>
<circle cx="8.6" cy="131.7" r=".4"/>
<circle cx="30.2" cy="131.7" r=".4"/>
<circle cx="47.5" cy="136" r=".4"/>
<circle cx="183.5" cy="114.4" r=".4"/>
<circle cx="237.5" cy="136" r=".4"/>
</g>
<text font-size="3.4" x="62.6" y="203.5">Team 303</text>
<g font-size="2.8">
<text x="99.3" y="92.9">Zhengbin Chen</text>
<text x="97.2" y="99.4">Microcontroller</text>
<text x="41" y="166.3">Temperature Sensor</text>
<text x="41" y="162">Abdulrizak Husein</text>
<text x="198.6" y="185.8">Sivanee Naghichetty Prem Kumar</text>
<text x="213.7" y="190.1">Motor Driver</text>
</g>
<g font-size="1.9">
<text x="207.3" y="5">J3</text>
<text x="15.1" y="8.2">FUSE</text>
<text x="21.6" y="6">F1</text>
<text x="32.4" y="6">12V</text>
<text x="73.4" y="6">3.3v</text>
<text x="77.7" y="8.2">250Ohms</text>
<text x="86.4" y="7.1">R10</text>
<text x="92.8" y="8">0.001w</text>
<text x="103.2" y="10.3">1</text>
<text x="116.6" y="8.2">U3</text>
<text x="135.4" y="10.3">28</text>
<text x="146.8" y="10.3">TP2</text>
<text x="149" y="7.7">a</text>
<text x="161.9" y="6">3.3v</text>
<text x="181.4" y="6">3.3v</text>
<text x="204.6" y="10.3">5</text>
<text x="4.3" y="15.5">J1</text>
<text x="12.3" y="16.8">1</text>
<text x="79" y="12.5">R9</text>
<text x="79" y="15.1">10k</text>
<text x="82" y="16.6">0.001w</text>
<text x="91.1" y="12.5">RA0</text>
<text x="91.1" y="14.7">RA1</text>
<text x="103.2" y="12.5">2</text>
<text x="103.2" y="14.6">3</text>
<text x="103.2" y="16.8">4</text>
<text x="135.4" y="16.8">25</text>
<text x="135.4" y="14.6">26</text>
<text x="135.4" y="12.5">27</text>
<text x="140.8" y="14.7">RB5</text>
<text x="204.6" y="16.8">2</text>
<text x="204.6" y="14.6">3</text>
<text x="204.6" y="12.5">4</text>
<text x="12.3" y="21.1">2</text>
<text x="12.3" y="19">3</text>
<text x="25.9" y="23.1">0.05w</text>
<text x="38.9" y="23.1">0.05w</text>
<text x="69.1" y="20.9">3.3V</text>
<text x="79" y="23.3">C10</text>
<text x="91.1" y="19">RA3</text>
<text x="103.2" y="19">5</text>
<text x="103.2" y="21.1">6</text>
<text x="103.2" y="23.3">7</text>
<text x="135.4" y="23.3">22</text>
<text x="135.4" y="21.1">23</text>
<text x="135.4" y="19">24</text>
<text x="140.8" y="21.2">RB2</text>
<text x="140.8" y="23.3">RB1</text>
<text x="147.2" y="19">RB3</text>
<text x="204.6" y="19">1</text>
<text x="4.3" y="24.1">PJ-102A</text>
<text x="25.9" y="25.4">R8</text>
<text x="25.9" y="27.6">220 Ohms</text>
<text x="38.9" y="25.4">R7</text>
<text x="38.9" y="27.6">220 Ohms</text>
<text x="54" y="29.8">R6</text>
<text x="54" y="27.4">0.05w</text>
<text x="79" y="25.9">10uf</text>
<text x="102.1" y="29.8">10</text>
<text x="103.2" y="25.4">8</text>
<text x="103.2" y="27.6">9</text>
<text x="135.4" y="29.8">19</text>
<text x="135.4" y="27.6">20</text>
<text x="135.4" y="25.4">21</text>
<text x="167.6" y="27.2">C9</text>
<text x="167.6" y="24.6">0.1uf</text>
<text x="172.7" y="29.5">0.001w</text>
<text x="172.7" y="25.2">3.3V</text>
<text x="207.3" y="26.8">HEADER 5</text>
<text x="54" y="31.9">220 Ohms</text>
<text x="102.1" y="31.9">11</text>
<text x="102.1" y="34.1">12</text>
<text x="135.4" y="34.1">17</text>
<text x="135.4" y="31.9">18</text>
<text x="174.9" y="34.1">R2</text>
<text x="179.2" y="31.1">TP3</text>
<text x="179.2" y="33.7">a</text>
<text x="21.6" y="38.4">D4</text>
<text x="34.5" y="36.2">D3</text>
<text x="51.8" y="36.2">D2</text>
<text x="64.8" y="36">0.05w</text>
<text x="73.4" y="36.2">R1</text>
<text x="73.4" y="38.4">220 Ohms</text>
<text x="88.9" y="38.4">RC3</text>
<text x="102.1" y="36.2">13</text>
<text x="102.1" y="38.4">14</text>
<text x="135.4" y="38.4">15</text>
<text x="135.4" y="36.2">16</text>
<text x="166.7" y="38.4">RC4</text>
<text x="174.9" y="36.2">10k</text>
<text x="34.8" y="47.2">LED</text>
<text x="52" y="47.2">LED</text>
<text x="84.2" y="47">D1</text>
<text x="115.1" y="44.7">PIC18F27Q10</text>
<text x="168.4" y="42.7">SW1</text>
<text x="183.5" y="46.2">TP1</text>
<text x="202.1" y="47">C4</text>
<text x="21.8" y="49.4">LED</text>
<text x="77.9" y="49.4">LED</text>
<text x="149" y="49.2">SW_PB_SPST</text>
<text x="183.5" y="51.4">3.3v</text>
<text x="183.5" y="48.8">a</text>
<text x="196.5" y="52.5">C3</text>
<text x="202.1" y="49.6">10uf</text>
<text x="207.3" y="49">3.3V</text>
<text x="159.3" y="60">1</text>
<text x="163.4" y="57">U4</text>
<text x="180.7" y="60">16</text>
<text x="159.3" y="62.1">2</text>
<text x="159.3" y="64.3">3</text>
<text x="180.7" y="62.1">17</text>
<text x="180.7" y="64.3">18</text>
<text x="196.5" y="61.3">0.1uf</text>
<text x="202.9" y="61.9">3.3V</text>
<text x="159.3" y="68.6">5</text>
<text x="159.3" y="66.5">4</text>
<text x="159.3" y="70.8">6</text>
<text x="180.7" y="66.5">19</text>
<text x="180.7" y="68.6">20</text>
<text x="180.7" y="70.8">21</text>
<text x="8.6" y="72.9">12V</text>
<text x="32.4" y="75.3">U1</text>
<text x="71.2" y="77.3">3.3v</text>
<text x="159.3" y="72.9">7</text>
<text x="159.3" y="75.1">8</text>
<text x="159.3" y="77.3">9</text>
<text x="180.7" y="72.9">22</text>
<text x="180.7" y="75.1">23</text>
<text x="180.7" y="77.3">24</text>
<text x="6.5" y="81.4">12V</text>
<text x="14.3" y="83.7">C1</text>
<text x="29.8" y="79.4">1</text>
<text x="46.9" y="81.6">2</text>
<text x="46.9" y="79.8">4</text>
<text x="60.5" y="78.4">L1</text>
<text x="158.2" y="79.4">10</text>
<text x="158.2" y="81.6">11</text>
<text x="158.2" y="83.7">12</text>
<text x="180.7" y="81.6">25</text>
<text x="180.7" y="79.4">26</text>
<text x="180.7" y="83.7">27</text>
<text x="14.3" y="86.3">100uf</text>
<text x="29.8" y="85.9">5</text>
<text x="60.5" y="85">330uH</text>
<text x="158.2" y="85.9">13</text>
<text x="158.2" y="88.1">14</text>
<text x="180.7" y="85.9">28</text>
<text x="180.7" y="88.1">29</text>
<text x="42.7" y="91.1" transform="rotate(-90 42.7 91.1)">3</text>
<text x="57.4" y="90.2">U2</text>
<text x="57.4" y="92.8">1N5819</text>
<text x="72.6" y="90.2">C2</text>
<text x="72.6" y="92.8">330uf</text>
<text x="79.9" y="92.2">3.3V</text>
<text x="158.2" y="90.2">15</text>
<text x="180.7" y="90.2">30</text>
<text x="30.2" y="96.7">LM2575/TO_2</text>
<text x="163.7" y="97.5">esp32</text>
<text x="187.8" y="111.8">3.3v</text>
<text x="64.3" y="118.3">1</text>
<text x="68.5" y="115.3">U5</text>
<text x="177" y="117.2">C14</text>
<text x="64.3" y="120.4">2</text>
<text x="64.3" y="122.6">3</text>
<text x="64.3" y="124.8">4</text>
<text x="168.4" y="120.2">3.3V</text>
<text x="179.2" y="124.8">0.1uf</text>
<text x="10.8" y="128">R3</text>
<text x="64.3" y="126.9">5</text>
<text x="183.5" y="131.7">U6</text>
<text x="239.6" y="131.2">12V</text>
<text x="10.8" y="136.9">4.7k</text>
<text x="49.7" y="132.3">R4</text>
<text x="68.7" y="132.1">TC74_AH</text>
<text x="202.3" y="133.4">2</text>
<text x="202.3" y="135.6">4</text>
<text x="244" y="137.5">12V</text>
<text x="17.3" y="139.7">0.002w</text>
<text x="49.7" y="141.2">4.7k</text>
<text x="56.1" y="144">0.002w</text>
<text x="171" y="139.9">RA1</text>
<text x="171" y="142.1">RA3</text>
<text x="179.8" y="139.9">11</text>
<text x="180.9" y="142">1</text>
<text x="202.3" y="139.9">5</text>
<text x="202.3" y="142">7</text>
<text x="221.9" y="142">1</text>
<text x="226.1" y="139">C13</text>
<text x="241" y="139.9">C15</text>
<text x="241" y="142.5">0.1uf</text>
<text x="30.6" y="146.4">RB2</text>
<text x="47.9" y="146.4">RB1</text>
<text x="171" y="144.2">RA0</text>
<text x="171" y="148.6">RB5</text>
<text x="179.8" y="144.2">12</text>
<text x="180.9" y="148.5">9</text>
<text x="221.9" y="146.3">2</text>
<text x="171" y="150.7">RC3</text>
<text x="171" y="152.9">RB3</text>
<text x="171" y="155">RC4</text>
<text x="179.8" y="150.7">10</text>
<text x="180.9" y="155">3</text>
<text x="180.9" y="152.8">8</text>
<text x="224.1" y="151.5">HC385G-303_SK</text>
<text x="10.8" y="159.3">3.3v</text>
<text x="202.3" y="165.8">6</text>
<text x="183.5" y="170.9">IFX9201SGAUMA1</text>
<text x="170.6" y="200.3">Title</text>
<text x="179.2" y="202.5">&lt;Title&gt;</text>
<text x="170.6" y="206.8">Size</text>
<text x="172.7" y="209">Custom&lt;Doc&gt;</text>
<text x="179.2" y="206.8">Document Number</text>
<text x="241.8" y="206.8">Rev</text>
<text x="244" y="209">&lt;RevCode&gt;</text>
<text x="170.6" y="213.3">Date:</text>
<text x="181.8" y="213.3">Monday, March 13, 2023</text>
<text x="213.7" y="213.3">Sheet</text>
<text x="224.5" y="213.3">1</text>
<text x="231" y="213.3">of</text>
<text x="237.5" y="213.3">1</text>
</g>
<g font-size="1.9" fill="#00c">
<text x="106" y="11.4">MCLR/Vpp/RE3 RB7/ICSPDAT</text>
<text x="106.9" y="13.8">RA0</text>
<text x="106.9" y="16">RA1</text>
<text x="120.1" y="13.8">RB6/ICSPCLK</text>
<text x="128.9" y="16">RB5</text>
<text x="106.9" y="18.2">RA2</text>
<text x="106.9" y="20.3">RA3</text>
<text x="106.9" y="22.5">RA4</text>
<text x="128.9" y="22.5">RB2</text>
<text x="128.9" y="20.3">RB3</text>
<text x="128.9" y="18.2">RB4</text>
<text x="106.9" y="24.6">RA5</text>
<text x="106.9" y="26.8">Vss</text>
<text x="106.9" y="29">RA7</text>
<text x="128.7" y="29">VDD</text>
<text x="128.9" y="26.8">RB0</text>
<text x="128.9" y="24.6">RB1</text>
<text x="106.9" y="31.1">RA6</text>
<text x="106.9" y="33.3">RC0</text>
<text x="106.9" y="35.4">RC1</text>
<text x="127.7" y="31.1">VSS2</text>
<text x="128.9" y="35.4">RC6</text>
<text x="128.9" y="33.3">RC7</text>
<text x="106.9" y="37.6">RC2</text>
<text x="106.9" y="39.8">RC3</text>
<text x="128.9" y="39.8">RC4</text>
<text x="128.9" y="37.6">RC5</text>
<text x="163" y="61.3">VIN</text>
<text x="163" y="63.5">GND</text>
<text x="163" y="65.7">D13</text>
<text x="172.7" y="63.5">GND1</text>
<text x="174.5" y="65.7">D15</text>
<text x="174.6" y="61.3">3V3</text>
<text x="163" y="70">D14</text>
<text x="163" y="67.8">D12</text>
<text x="175.6" y="67.8">D2</text>
<text x="175.6" y="70">D4</text>
<text x="163" y="72.1">D27</text>
<text x="163" y="74.3">D26</text>
<text x="163" y="76.5">D25</text>
<text x="174.3" y="72.1">RX2</text>
<text x="174.5" y="74.3">TX2</text>
<text x="175.6" y="76.5">D5</text>
<text x="33.5" y="80.8">VIN</text>
<text x="40.1" y="82.9">OUT</text>
<text x="41.7" y="80.3">FB</text>
<text x="163" y="78.6">D33</text>
<text x="163" y="80.8">D32</text>
<text x="163" y="82.9">D35</text>
<text x="174.5" y="78.6">D18</text>
<text x="174.5" y="82.9">D21</text>
<text x="174.5" y="80.8">D19</text>
<text x="33.5" y="87.2">ON/OFF</text>
<text x="44.1" y="87.4" transform="rotate(-90 44.1 87.4)">GND</text>
<text x="163" y="85.1">D34</text>
<text x="163" y="87.2">VN</text>
<text x="163" y="89.4">VP</text>
<text x="174.3" y="85.1">RX0</text>
<text x="174.5" y="87.2">TX0</text>
<text x="174.5" y="89.4">D22</text>
<text x="163" y="91.6">EN</text>
<text x="174.5" y="91.6">D23</text>
<text x="68" y="119.6">NC</text>
<text x="68" y="121.8">GND</text>
<text x="68" y="124">VDD</text>
<text x="68" y="126.1">SCLK</text>
<text x="68" y="128.3">SDA</text>
<text x="195.5" y="134.7">VSO</text>
<text x="197.1" y="136.9">VS</text>
<text x="184.6" y="143.4">DIR</text>
<text x="184.6" y="141.2">DIS</text>
<text x="194.5" y="141.2">OUT1</text>
<text x="194.5" y="143.4">OUT2</text>
<text x="225.6" y="143.4">1</text>
<text x="184.6" y="149.9">CS</text>
<text x="184.6" y="145.5">PWM</text>
<text x="225.6" y="147.7">2</text>
<text x="184.6" y="154.2">SI</text>
<text x="184.6" y="152">SCK</text>
<text x="184.6" y="156.3">SO</text>
<text x="195.4" y="167.1">GND</text>
</g>
<g font-size="1.6">
<text x="27.6" y="1.7">5</text>
<text x="78.5" y="1.7">4</text>
<text x="129.5" y="1.7">3</text>
<text x="180.4" y="1.7">2</text>
<text x="231.4" y="1.7">1</text>
<text x=".6" y="30">D</text>
<text x="257.5" y="30">D</text>
<text x=".6" y="82.8">C</text>
<text x="257.5" y="82.8">C</text>
<text x=".6" y="135.8">B</text>
<text x="257.5" y="135.8">B</text>
<text x=".6" y="188.6">A</text>
<text x="257.5" y="188.6">A</text>
<text x="27.6" y="215.4">5</text>
<text x="78.5" y="215.4">4</text>
<text x="129.5" y="215.4">3</text>
<text x="180.4" y="215.4">2</text>
<text x="231.4" y="215.4">1</text>
</g>
</svg>
